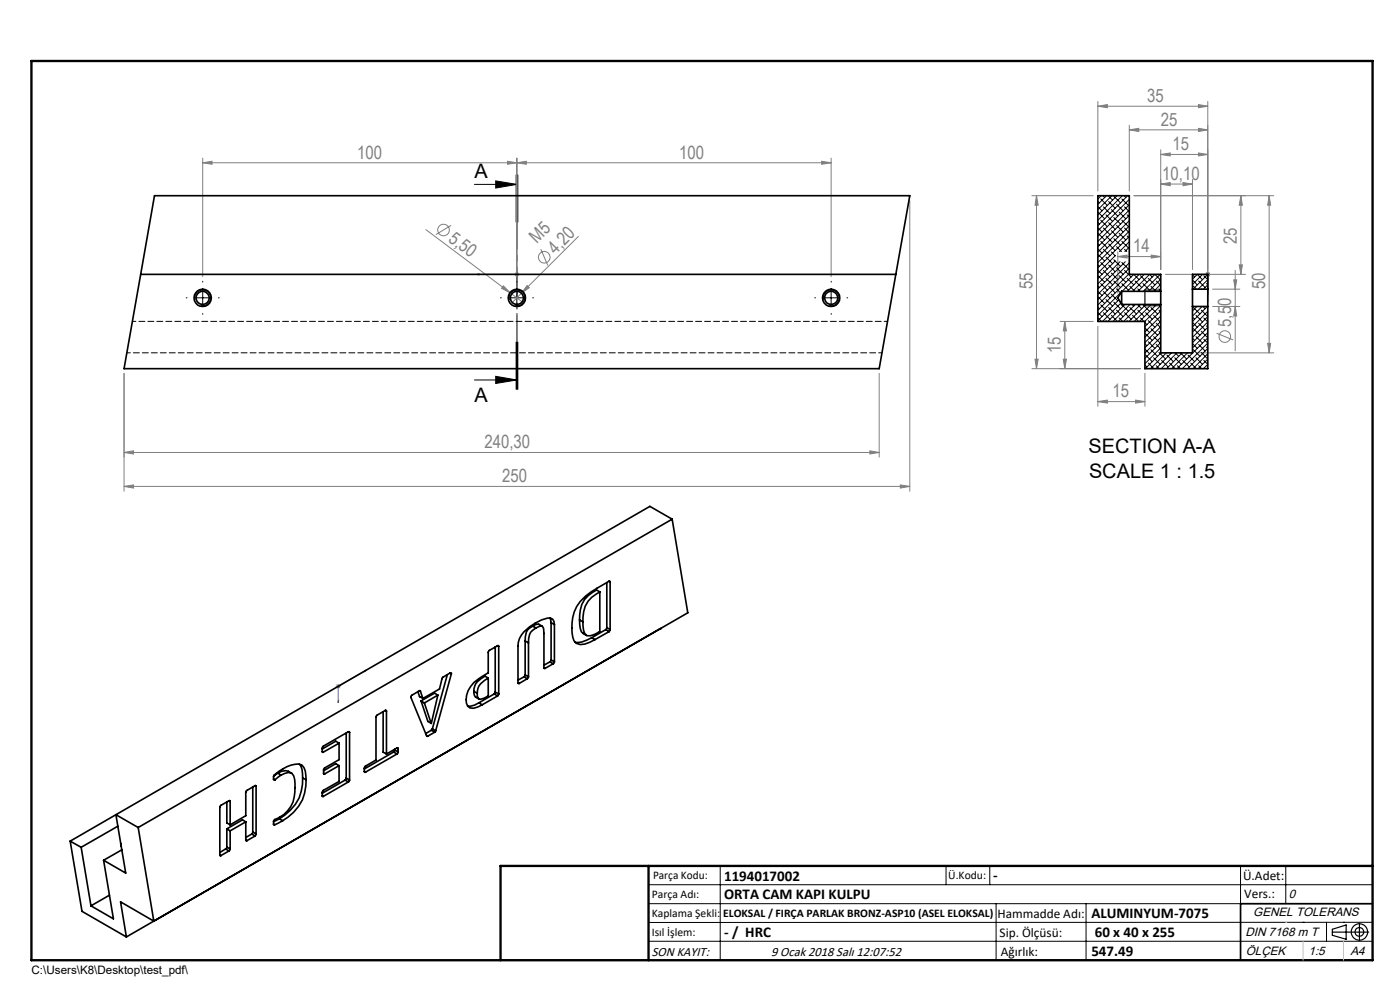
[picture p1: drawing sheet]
<svg xmlns="http://www.w3.org/2000/svg" width="297mm" height="210mm" viewBox="0 0 297 210" stroke-linecap="round" stroke-linejoin="round" font-family="sans-serif">
<g fill="none" stroke="#808080" stroke-width=".21">
<path d="M43 34.5l2-.3v.6zM43 33.5v25.2M43 34.5h133.3M107.7 34.2l1.9 .3-1.9 .3zM109.6 34.5l2.1-.3v.6zM109.6 33.5v25.2M174.3 34.2l2 .3-2 .3zM176.3 33.5v25.2M232.9 22.5l2-.3v.7zM232.9 21.5v19M232.9 22.5h23.3M239.6 27.5l2-.3v.7z"/>
<path d="M239.6 26.6v13.9M239.6 27.5h16.6M246.2 32.8l2-.4v.7zM246.2 31.8v25.4M246.2 32.8h10M246.2 39l2-.3v.7zM246.2 39h6.8M251 38.7l2 .3-2 .4zM253 38.1v19.1M254.2 27.2l2 .3-2 .4zM254.2 32.4l2 .4-2 .3zM254.2 22.2l2 .3-2 .4z"/>
<path d="M256.2 21.5v42.5M90.3 48.7l17.9 13.4M95.7 47.8l-3.2 2M109.1 58.2h1M109.3 57.8l.7 .8M110 57.8l-.7 .8M114.7 52.8l1.5 3.5M122.7 50.2l-12.1 12M193 42.5v61.7M218.9 41.5h13M219.9 41.5l.3 2h-.6zM219.9 41.5v36.7"/>
<path d="M237.1 54.4l2-.3v.6zM237.1 53.4v8.8M237.1 54.4h9.1M240.6 41.5h29.6M244.2 54.1l2 .3-2 .3zM247.2 58.2h17M255.9 57.8l.7 .8M256.6 57.8l-.7 .8M261.7 59.4h.7l-.4 1.9zM262 57.4v17M262.9 56.2h.7l-.4 2zM263.2 41.5l.4 2h-.7z"/>
<path d="M263.2 41.5v16.7M269.2 41.5l.4 2h-.7zM269.2 41.5v33.4M26.3 79.2v25M106.8 60.6l1.4 1.5-1.8-.9zM108.2 62.1l2.9 2.2M110.6 62.2l-1.9 2M111.8 60.6l.5 .4-1.7 1.2zM186.5 79.2v17.8M218.9 78.2h23M219.6 76.2h.6l-.3 2zM224.9 68.2h7"/>
<path d="M225.6 76.2h.6l-.3 2zM225.9 68.2l.3 2h-.6zM225.9 68.2v10M232.9 69.2v17M242.9 79.2v7M254 74.9h16.2M257.2 61.3h5.8M257.2 65h5.8M258.1 70.7l3.5 1.4M262 65l.4 2h-.7zM268.9 72.8h.7l-.4 2.1zM26.3 96l2-.4v.7z"/>
<path d="M26.3 96h160.2M184.5 95.6l2 .4-2 .3zM232.9 85.2l2-.3v.6zM232.9 85.2h10M240.9 84.9l2 .3-2 .3zM26.3 103.2l2-.3v.6zM26.3 103.2h166.7M191 102.9l2 .3-2 .3zM71.2 145.6h1M71.4 145.2l.7 .7M71.8 145.1v1M72.1 145.2l-.7 .7"/>
<circle cx="94.1" cy="48.8" r="1.23"/>
<circle cx="115.5" cy="54.6" r="1.23"/>
<circle cx="259.8" cy="71.4" r="1.24"/>
</g>
<g fill="none" stroke="#000" stroke-width=".21">
<path d="M100.6 39.1h9M105.2 38.4l4.4 .7-4.4 .8zM109.5 37.1v10M109.7 37.1v10M109.9 37.1v10M41.3 63.2h3.4M41.4 63.6a1.67 1.67 0 0 1 1.4-2.1 1.67 1.67 0 0 1 1.9 1.8 1.67 1.67 0 0 1-2.2 1.5M43 61.5v3.4M105.2 79.8l4.4 .8-4.4 .7zM108 63.2h3.3M108.1 63.6a1.67 1.67 0 0 1 1.4-2.1 1.67 1.67 0 0 1 1.8 1.8 1.67 1.67 0 0 1-2.1 1.5M109.5 72.6v10"/>
<path d="M109.6 61.5v3.4M109.7 72.6v10M109.9 72.6v10zM174.7 63.2h3.3M174.7 63.6a1.68 1.68 0 0 1 1.4-2.1 1.68 1.68 0 0 1 1.9 1.8 1.68 1.68 0 0 1-2.1 1.5M176.3 61.5v3.4M242.9 61.5h3.3M242.9 64.9h3.3M100.6 80.6h9M137.6 187.7h153.6M137.6 191.7h153.6M137.6 199.7h153.6"/>
<path d="M152.8 183.7v20M200.7 183.7v4M210 183.7v4M211.3 191.7v12M230.4 191.7v12M263.2 183.7v20M272.8 183.7v8M276.4 195.6h.1M281.4 195.6v4.1M285 195.6h.1M291.2 195.6l-153.6 .1"/>
</g>
<g fill="none" stroke="#000" stroke-width=".25">
<path d="M242.9 61.5v3.4M282.6 197.7h7.8M282.6 197.1l3-.9v3l-3-.8zM288.4 195.8v3.8M106.2 203.7h185"/>
<circle cx="288.4" cy="197.7" r="1.74"/>
<circle cx="288.4" cy="197.7" r=".93"/>
</g>
<path d="M101.2 58.2l.4-.1v.2zM101.2 58.2h8.4v4.2M256.2 58.1v.2zM256.2 58.2h.1M256.2 58.2v4.2M109.5 62h.2l-.1 .4zM256.2 62.4v-.4v.4M71.7 148.8l.1-.1v.3zM77.4 142.2l.3-.1-.3 .3zM77.7 142.1l-5.9 3.5v3.4" fill="none" stroke="#00f" stroke-width=".21"/>
<path d="M43 59.8v-.1M109.7 59.8v-.1M176.3 59.8v-.1M39.7 63.2h-.2M43 66.5v.2M46.3 63.2h.2M106.3 63.2h-.1M109.7 66.5v.2M113 63.2h.2M173 63.2h-.2M176.3 66.5v.2M179.7 63.2h.1" fill="none" stroke="#000" stroke-width=".21" stroke-dasharray="15.2 1.3 1.3 1.3"/>
<path d="M109.7 37.1v45.5" fill="none" stroke="#000" stroke-width=".21" stroke-dasharray="6.3 1.3 1.3 1.3" stroke-dashoffset=".8"/>
<path d="M291.2 191.7h-28v12" fill="none" stroke="#000" stroke-width=".35"/>
<path d="M6.7 12.9h284.5v190.8h-284.5zM137.6 183.7v20M291.2 183.7h-185v20" fill="none" stroke="#000" stroke-width=".5"/>
<path d="M276.4 199.7v4M285 199.7v4" fill="none" stroke="#c0c0c0" stroke-width=".21"/>
<path d="M272.8 195.6h.1" fill="none" stroke="#c0c0c0" stroke-width=".25"/>
<path d="M105.2 38.4l4.4 .7-4.4 .8zM105.2 79.8l4.4 .8-4.4 .7z" fill="#000"/>
<g fill="#00f">
<path d="M109.5 62l.1 .4 .1-.4zM101.2 58.2l.4 .1v-.2z"/>
<path d="M256.2 62v.4zM256.2 58.1v.2zM256.2 62v.4zM256.2 58.1v.2zM71.7 148.8l.1-.1v.3zM77.4 142.2l.3-.1-.3 .3z"/>
</g>
<g fill="#808080">
<path d="M106.8 60.6l1.4 1.5-1.8-.9z"/>
<path d="M111.8 60.6l.5 .4-1.7 1.2z"/>
<path d="M26.3 103.2l2-.3v.6zM191 102.9l2 .3-2 .3z"/>
<path d="M246.2 32.8l2-.4v.7zM254.2 32.4l2 .4-2 .3z"/>
<path d="M232.9 22.5l2-.3v.7zM254.2 22.2l2 .3-2 .4zM246.2 39l2-.3v.7zM251 38.7l2 .3-2 .4z"/>
<path d="M239.6 27.5l2-.3v.7zM254.2 27.2l2 .3-2 .4z"/>
<path d="M237.1 54.4l2-.3v.6zM244.2 54.1l2 .3-2 .3z"/>
<path d="M26.3 96l2-.4v.7zM184.5 95.6l2 .4-2 .3z"/>
<path d="M43 34.5l2-.3v.6zM107.7 34.2l1.9 .3-1.9 .3zM109.6 34.5l2.1-.3v.6zM174.3 34.2l2 .3-2 .3z"/>
<path d="M240.9 84.9l2 .3-2 .3zM232.9 85.2l2-.3v.6z"/>
<path d="M225.6 76.2h.6l-.3 2zM225.9 68.2l.3 2h-.6zM219.6 76.2h.6l-.3 2zM219.9 41.5l.3 2h-.6zM268.9 72.8h.7l-.4 2.1zM269.2 41.5l.4 2h-.7z"/>
<path d="M261.7 59.4h.7l-.4 1.9zM262 65l.4 2h-.7z"/>
<path d="M263.2 41.5l.4 2h-.7zM262.9 56.2h.7l-.4 2z"/>
</g>
<g fill="none" stroke="#000" stroke-width=".35">
<path d="M29.8 58.2h160.2M29.8 58.2l-3.5 20h160.2l3.5-20M29.8 58.2l3-16.7h160.2l-3 16.7M237.9 61.8v2.8M237.9 61.8h8.3M237.9 61.8l-.8 1.4 .8 1.4M237.9 64.6h8.3M246.2 61.8v2.8M246.2 61.8v-3.6h-6.6v-16.7h-6.7v26.7h10v10h13.3v-13.2M246.2 64.6v10.3h6.8v-9.9M253 61.3v3.7M253 61.3v-3.1h3.2v3.1"/>
<path d="M253 65h3.2M253 61.3h3.2M256.2 61.3v3.7M142.6 110.1l-4.7-2.7-113.3 65.4M142.6 110.1l-113.3 65.4M142.6 110.1l3.3 19.9-119.1 68.7M105.1 137.2v9.6M105.6 137l-2 1.2v4.5a10 10 0 0 0-4.3 3.8 3.7 3.7 0 0 0-.1 3.3l.5 .4h.8l1.8-.7M105.6 137l.1-.1 .1 .2M105.6 137l.2 .1M105.8 137.1v10.1M111.4 136v7.1"/>
<path d="M111.4 136l.7 .4M112.1 136.4v7.2M113 132.8a2.73 2.73 0 0 0-1.6 3.2M113 132.8l.7 .4M113.7 133.2a2.82 2.82 0 0 0-1.6 3.2M113.7 133.2a1.09 1.09 0 0 1 1.5-.2l.2 1.4v7.3M114.3 132.5a1.42 1.42 0 0 0-1.3 .3M114.3 132.4l.7 .4M116.6 131.1l.3 1M116.9 140l-.2 .4M116.9 132.1v7.9M116.9 132.1l.7 .4"/>
<path d="M116.9 140l.7 .4M117.6 132.5l-.1-.7-.3-.5-.5-.2a9.2 9.2 0 0 0-6.5 4.3l-.3 1.6v7.8M117.6 132.5v7.9M122.9 131.5a3.4 3.4 0 0 0 .8 2.9M122.9 131.5l.7 .4M123.7 134.4l.7 .4M125.5 135.3a4.6 4.6 0 0 1-3.5 .9M125.5 135.3l.7 .4M127.2 125.5l-.7-.3a6 6 0 0 0-3.6 6.3M127.2 125.5v8.5a4.6 4.6 0 0 1-2.7 .9 3.4 3.4 0 0 1-.9-3M127.2 125.5a6.1 6.1 0 0 0-3.6 6.4M128.5 133.6l-3 1.7"/>
<path d="M128.5 133.6l.7 .4M128.7 133.1l-.2 .5M128.7 123.6v9.5M128.7 133.1l.7 .5M129.2 123.3a17.2 17.2 0 0 0-6.9 5.3 9.8 9.8 0 0 0-.6 7.3l.5 .5a4.2 4.2 0 0 0 4-.7M129.2 123.3l.2 .1M129.2 134l-3 1.7M129.4 133.6l-.2 .4M129.4 123.4v10.2M140.1 133.3h.1M68.4 159.4l.2 .2M71.9 157.6v3.5l-3 1.8-.2 .3v.8"/>
<path d="M71.9 157.6l-3.3 2M71.9 157.6l-.7-.4-2.8 1.7M73.4 155.5v9.6M73.9 155.2l.3 .2M73.9 155.2l-5.3 3.1-.2 .3v.8M74.2 155.4v10.1M81.3 151v8.6l.7 .3M81.7 150.7l.3 .1M81.7 150.7l-1.7 1-.2 .4v9.1l-2.4 1.4-.1 1M82 150.8v9.1M83.5 159.5l-6.2 3.6M83.5 159.5l.7 .4"/>
<path d="M83.7 159.1l-.2 .4M83.7 158.9v.2M83.7 159.1l.8 .4M84.2 158.7l.3 .1M84.2 159.9l-6.7 3.9M84.2 158.7l-2.2 1.2M84.5 159.5l-.3 .4M84.5 158.8v.7M88.7 146.7l.3 1.1 .7 .4M89 146.5l.2 .1M89.2 146.6l-.2-.1-1.7 1-.1 .4 3.3 8.2 .2 .1M89.2 146.6l.5 1.6"/>
<path d="M89.3 148.7l1.5 4.3 .7 .4M89.3 148.7l.7 .4M90 149.1l1.5 4.3M90.5 156l.2 .2M91.5 154.9l-1.2 .7M91.5 153.4h.1M91.5 154.9l.7 .4M91.7 154.6l-.2 .3M91.7 154.6l.7 .4M92.2 155.3l-1.5 .9M92.4 155l-.2 .3M92.9 147.5l-.7-.5-2.9 1.7"/>
<path d="M92.9 147.5l-2.9 1.6M92.9 147.5l-1.4 5.9M94.9 143.1l-3.2 11.5M95.4 142.8l.3 .2M95.7 143v-.2l-.2-.1-1.6 1-.7 2.4-3.5 2.1M95.7 143l-3.3 12M100.5 146.6a1.21 1.21 0 0 0 .4 1.2l.7 .5M100.5 146.6l.7 .5M101.6 149.1l-.9 .5-.9 .2h-.6M101.6 149.1l.7 .4M103.6 143.8l-.7-.4a3.7 3.7 0 0 0-2.4 2.7v.5M103.6 143.8v3.8l-1.7 .7a.96 .96 0 0 1-.7-1.2"/>
<path d="M103.6 143.8a3.7 3.7 0 0 0-2.3 2.8l-.1 .5M104.8 147.2l-3.2 1.9M104.8 147.2l.8 .4M105.1 146.8l-.3 .4M105.1 146.8l.7 .4M105.6 147.6l-3.3 1.9M105.8 147.2l-.2 .4M109.9 144.8l.2 .2M111.2 143.6l-1.3 .7M111.2 143.6l.7 .4M111.4 143.1l-.2 .5M111.4 143.1l.7 .5"/>
<path d="M111.9 144l-1.8 1M112.1 143.6l-.2 .4M115.4 141.7l.2 .1M116.7 140.4l-1.3 .7M116.7 140.4l.7 .4M117.4 140.8l-1.8 1M117.6 140.4l-.2 .4M14.9 178.4l2.3 1.3M14.9 178.4l2.5 14.9 9.4 5.4M17.2 179.7l2.1 12.4M24.6 172.8l4.7 2.7M24.6 172.8l2.1 12.4-4.7-2.7"/>
<path d="M24.6 172.8l-9.7 5.6M25 175.3l-7.8 4.4M25.6 178.9l.1 .6M29.3 175.5l3.3 19.9-7-4.1 1.2 7.4M48.1 179.7l-.2 .4M48.1 170.1v4.4l.7 .5M48.1 175.8v3.9M48.1 175.8l.7 .4M48.1 179.7l.7 .4M48.6 169.9l.2-.1v.2M48.6 169.9l-1.8 .9-.2 .3v10.3M48.6 169.9l.2 .1"/>
<path d="M48.8 170v5M48.8 176.2v3.9M52.1 178.2l.3 .1M52.1 174.3v3.9M52.1 174.3l-3.3 1.9M52.1 174.3l-.7-.4-3.3 1.9M53.4 176.9l-1.3 .8M53.4 176.9l.7 .4M53.6 176.5l-.2 .4M53.6 166.9v9.6M53.6 176.5l.7 .4M54.1 166.6l-1.8 1.1-.2 .2v5.1l-3.3 2"/>
<path d="M54.1 166.6l.2 .2M54.1 177.3l-1.7 1M54.3 176.9l-.2 .4M54.3 166.8v10.1M58 174.8l.2 .2M58 165.2l.3 .2M58.3 165.4h-.3l.1-.9a8.5 8.5 0 0 1 5.2-2.4 2.1 2.1 0 0 1 1.6 2.4v.9M58.9 164a2.26 2.26 0 0 1 3 0M58.9 164l-.8 .6M58.9 164l.7 .4M59.3 173.7l-1.2 .6M59.3 173.7l.7 .4"/>
<path d="M59.6 164.4l1.6-.5 .7 .1a4.1 4.1 0 0 1 .7 3.1 6.8 6.8 0 0 1-4.5 6.9l-.1 .8M59.6 164.4l-1.3 1M60 174.1l-1.8 .9M63.5 162.1a3.9 3.9 0 0 1 .7 2.9M64.2 165a9.1 9.1 0 0 1-4.9 8.7M64.2 165l.7 .4M64.9 165.4a9.2 9.2 0 0 1-4.9 8.7M68.4 168.8l.2 .1M68.7 164v.2h.2M68.7 164l.2 .2M71.9 162.4v3.4l-3.3 1.9-.2 .3v.8M71.9 162.4l-3 1.8"/>
<path d="M71.9 162.4l-.7-.4-2.5 1.5M73.2 165.5l-4.8 2.8M73.2 165.5l.7 .4M73.4 165.1l-.2 .4M73.4 165.1l.8 .4M73.9 165.9l-5.3 3M74.2 165.5l-.3 .4M77.3 163.6l.1 .2h.1M77.3 163.6l.2 .2M22 182.5l2.1 12.4-4.8-2.8M23.2 189.9l-3.9 2.2M25.9 180.3l-3.9 2.2"/>
<path d="M46.6 181.4l.1 .1h.1M46.6 181.4l.2 .1M47.9 180.1l-1.3 .7M47.9 180.1l.7 .4M48.6 180.5l-1.8 1M48.8 180.1l-.2 .4"/>
<circle cx="43" cy="63.2" r="1.4"/>
<circle cx="43" cy="63.2" r="1.85"/>
<circle cx="109.6" cy="63.2" r="1.4"/>
<circle cx="109.6" cy="63.2" r="1.84"/>
<circle cx="176.3" cy="63.2" r="1.4"/>
<circle cx="176.3" cy="63.2" r="1.84"/>
</g>
<path d="M26.9 74.8h160.2M28.1 68.2h160.2" fill="none" stroke="#000" stroke-width=".21" stroke-dasharray="1.3 .6" stroke-dashoffset=".5"/>
<g fill="none" stroke="#000" stroke-width=".21">
<path d="M232.9 57.3l.9 .9M232.9 56.2l.3 .3M232.9 52.8l.9 .9M232.9 51.7l.3 .3M232.9 48.3l.9 .9M232.9 47.2l.3 .3M232.9 43.8l.9 .9M232.9 42.7l.3 .3M232.9 58.5l1.5 1.4M232.9 54l1.5 1.4M232.9 49.5l1.5 1.4M232.9 45l1.5 1.4"/>
<path d="M233.5 55.7l1.4 1.4M233.5 51.2l1.4 1.4M233.5 46.7l1.4 1.4M233.5 42.2l1.4 1.4M233.6 41.5l-.7 .7M234 41.5l.4 .4M234.1 57.4l1.4 1.4M234.1 52.9l1.4 1.3M234.1 48.4l1.4 1.4M234.1 43.9l1.4 1.4M234.6 59l1.4 1.4M234.6 54.5l1.4 1.4"/>
<path d="M234.6 50.1l1.4 1.4M234.6 45.6l1.4 1.4M234.7 41.5l-1.8 1.8M235.1 41.5l.9 1M235.2 56.2l1.4 1.4M235.2 51.7l1.4 1.5M235.2 47.2l1.4 1.4M235.2 42.7l1.4 1.5M235.8 57.9l1.3 1.4M235.8 53.4l.8 .9M235.8 48.9l1.3 1.4M235.8 44.4l1.3 1.5"/>
<path d="M235.9 41.5l-3 3M236.3 41.6l1.4 1.4M236.3 59.6l1.4 1.4M236.3 55.1l.3 .3M236.3 50.6l1.4 1.4M236.3 46.1l1.4 1.4M236.6 54.2l-3.7 3.8M236.6 55.3l-3.7 3.8M236.7 55.5l1 1M236.9 43.3l1.4 1.4M236.9 56.8l1.4 1.4M236.9 52.3l1 1.1"/>
<path d="M236.9 47.8l1.4 1.4M237 41.5l-4.1 4.1M237.4 45l1.4 1.4M237.4 58.5l1.4 1.4M237.4 49.5l1.4 1.4M237.6 55.5l-4.7 4.7M238 42.2l1.4 1.4M238 55.7l1.4 1.4M238 51.2l1.4 1.4M238 46.7l1.4 1.4M238.1 41.5l-5.2 5.2M238.4 41.5l.4 .4"/>
<path d="M238.5 43.9l1.1 1M238.5 57.4l1.5 1.4M238.5 52.9l.5 .5M238.5 48.4l1.1 1M238.7 55.5l-5.8 5.8M239.1 45.6l.5 .4M239.1 59l1.4 1.4M239.1 50.1l.4 .3M239.2 41.5l-6.3 6.4M239.5 50.2l-6.6 6.6M239.5 52.5l-.9 .9M239.5 51.4l-2 2"/>
<path d="M239.6 42.3l-6.7 6.7M239.6 43.4l-6.7 6.7M239.6 44.5l-6.7 6.7M239.6 45.7l-6.7 6.6M239.6 46.8l-6.7 6.7M239.6 47.9l-6.7 6.7M239.6 49l-6.7 6.7M239.6 55.8l-6.7 6.6M239.6 56.9l-6.7 6.7M239.6 58l-6.7 6.7M240.8 59.6l1.4 1.4M241.7 59.3l-1.2-1.1-7.6 7.6"/>
<path d="M241.7 58.2l-3.6 3.6M241.9 58.5l1.4 1.4M242.7 58.2h.1M242.7 58.2l-3.6 3.6M243.6 59l1.4 1.4M244.4 58.8l-.5-.6-3.6 3.6M245.3 59.6l.9 .9M246.1 59.3l-1.1-1.1-3.6 3.6M246.1 58.2l-3.6 3.6M246.2 59.2l-2.5 2.6M253 59.2l1-1 1.1 1.1M253 59.4l1 1"/>
<path d="M253 58.3l.4 .5M254.3 59.6l1.4 1.4M255.1 58.2l-2.1 2.2M255.4 58.5l.8 .8-2 2M256.2 58.2l-3.1 3.1M232.9 66.3l.9 .9M232.9 65.1l.3 .4M232.9 61.8l.9 .9M232.9 60.7l.3 .3M232.9 67.4l.8 .8M232.9 63l1.5 1.4M233.5 64.7l1.4 1.3"/>
<path d="M233.5 60.1l1.4 1.5M234.1 66.3l1.4 1.4M234.1 61.8l1.4 1.4M234.6 68l.2 .2M234.6 63.5l1.4 1.4M235.2 65.2l1.4 1.4M235.2 60.7l1.4 1.4M235.8 66.9l1.2 1.3M235.8 62.4l1.3 1.4M236.3 64.1l1.4 1.4M236.9 65.8l1.4 1.4M236.9 61.3l.8 .9"/>
<path d="M237.3 63.6l-4.4 4.4M237.4 67.4l.8 .8M237.8 64.3l-3.9 3.9M237.8 62l-4.9 4.9M238 64.7l1.4 1.3M238 60.1l1.4 1.5M238.5 66.3l1.5 1.4M238.6 64.6l-3.6 3.6M239.1 68l.2 .2M239.7 65.2l1.4 1.4M239.7 60.7l1 1.1M239.7 64.6l-3.6 3.6"/>
<path d="M240.2 64.6l.3 .3M240.2 66.9l1.3 1.3M240.8 64.6l-3.6 3.6M241.3 64.6l.9 .9M241.4 65.8l1.3 1.4M241.4 61.3l.5 .5M241.9 67.4l.8 .8M242 64.6l-3.6 3.6M242.5 64.7l1.4 1.3M242.5 60.1l1.4 1.5M242.9 77.4l.4 .4M242.9 74l1 1"/>
<path d="M242.9 72.9l.4 .4M242.9 69.6l1 .9M242.9 68.4l.4 .5M243 75.3l1.4 1.4M243 70.8l1.4 1.4M243 66.3l1.4 1.4M243.1 64.6l-3.6 3.6M243.6 77l1.2 1.2M243.6 72.5l1.4 1.4M243.6 68l1.4 1.4M244.2 74.2l1.4 1.4M244.2 69.7l1.4 1.4"/>
<path d="M244.2 65.2l1.4 1.4M244.2 60.7l1.1 1.1M244.2 64.6l-3.6 3.6M244.7 64.6l.3 .3M244.7 75.9l1.4 1.4M244.7 71.4l1.4 1.4M244.7 66.9l1.4 1.4M245.3 77.6l.6 .6M245.3 73.1l.9 .9M245.3 68.6l.9 .9M245.4 64.6l-3.6 3.6M245.8 64.6l.4 .4"/>
<path d="M245.9 74.7l1.4 1.5M245.9 70.3l.3 .4M245.9 65.8l.3 .3M245.9 61.3l.3 .4M246.2 68.2l-3.3 3.3M246.2 60.3l-1.4 1.5M246.2 61.4l-.3 .4M246.2 64.8l-3.3 3.4M246.2 66l-3.3 3.3M246.2 67.1l-3.3 3.3M246.2 69.3l-3.3 3.4M246.2 70.4l-3.3 3.4"/>
<path d="M246.2 71.6l-3.3 3.3M246.2 72.7l-3.3 3.3M246.2 73.8l-3.3 3.3M246.3 74.9l-3.3 3.3M246.4 76.4l1.4 1.4M247 78.1l.1 .1M247.4 74.9l-3.3 3.3M247.5 75.3l1.4 1.4M248.1 77l1.2 1.2M248.2 74.9l.2 .1M248.5 74.9l-3.3 3.3M249.2 75.9l1.4 1.4"/>
<path d="M249.3 74.9l.7 .7M249.7 74.9l-3.4 3.3M249.8 77.6l.6 .6M250.4 74.9l1.3 1.3M250.8 74.9l-3.3 3.3M250.9 76.4l1.4 1.4M251.5 78.1v.1M251.9 74.9l-3.3 3.3M252 75.3l1.4 1.4M252.6 77l1.2 1.2M252.7 74.9l.2 .1M253 72.9l1 1"/>
<path d="M253 71.7l.4 .5M253 68.4l1 1M253 67.3l.4 .4M253.2 60.7l.6 .6M253.2 74.2l1.4 1.4M253.2 69.7l1.4 1.4M253.2 65.2l1.4 1.4M253.7 75.9l1.4 1.4M253.7 71.4l1.4 1.4M253.7 66.9l1.4 1.4M253.9 65l-.9 1M254.3 77.6l.6 .6"/>
<path d="M254.3 73.1l1.4 1.4M254.3 68.6l1.4 1.4M254.8 61.3h.1M254.8 65.8l1.4 1.4-3.2 3.2M254.8 70.3l1.4 1.4-6.5 6.5M254.8 74.7l1.4 1.5-2 2M255 65l-2 2.1M255.2 65l.5 .5M255.4 67.4l.8 .9-3.2 3.3M255.4 72l.8 .8-5.4 5.4M255.4 76.4l.8 .9-.9 .9M255.9 60.1l.3 .3-.9 .9"/>
<path d="M255.9 69.1l.3 .3-3.2 3.3M255.9 73.6l.3 .3-4.2 4.3M255.9 78.1l.1 .1M256.1 65l-3.1 3.2M256.2 66l-3.2 3.3M256.2 70.5l-3.2 3.3M256.2 75l-3.1 3.2"/>
</g>
<g font-size="4.2">
<text x="100.7" y="37.7">A</text>
<text x="100.7" y="85.4">A</text>
<text x="230.9" y="96.1">SECTION A-A</text>
<text x="231" y="101.3">SCALE 1 : 1.5</text>
</g>
<g font-size="3.9" fill="#808080">
<text x="243.4" y="21.6">35</text>
<text x="246.3" y="26.7">25</text>
<text x="75.8" y="33.6">100</text>
<text x="144.1" y="33.6">100</text>
<text x="248.8" y="31.9">15</text>
<text x="246.6" y="38.2">10,10</text>
<text x="94.9" y="51.1" transform="rotate(37 94.9 51.1)">5,50</text>
<text x="113.9" y="51.8" transform="rotate(-45 113.9 51.8)">M5</text>
<text x="240.4" y="53.5">14</text>
<text x="262.4" y="51.8" transform="rotate(-90 262.4 51.8)">25</text>
<text x="117.9" y="54.1" transform="rotate(-45 117.9 54.1)">4,20</text>
<text x="219" y="61.4" transform="rotate(-90 219 61.4)">55</text>
<text x="268.4" y="61.4" transform="rotate(-90 268.4 61.4)">50</text>
<text x="261.2" y="69.3" transform="rotate(-90 261.2 69.3)">5,50</text>
<text x="225" y="74.9" transform="rotate(-90 225 74.9)">15</text>
<text x="236" y="84.3">15</text>
<text x="102.8" y="95.1">240,30</text>
<text x="106.5" y="102.3">250</text>
</g>
<g font-size="3.2">
<text x="153.6" y="186.8">1194017002</text>
<text x="153.6" y="190.8">ORTA CAM KAPI KULPU</text>
<text x="210.7" y="186.6">-</text>
<text x="231.5" y="194.8">ALUMINYUM-7075</text>
<text x="153.6" y="198.8">- / HRC</text>
<text x="231.5" y="202.8">547.49</text>
<text x="232.2" y="198.7">60 x 40 x 255</text>
</g>
<g font-size="2.8">
<text x="263.7" y="186.7">Ü.Adet:</text>
<text x="263.9" y="190.5">Vers.:</text>
<text x="211.6" y="194.8">Hammadde Adı:</text>
<text x="138.3" y="202.8">SON KAYIT:</text>
<text x="163.6" y="202.8">9 Ocak 2018 Salı 12:07:52</text>
<text x="212.1" y="198.7">Sip. Ölçüsü:</text>
<text x="212.3" y="202.7">Ağırlık:</text>
</g>
<g font-size="2.6">
<text x="273.4" y="190.4">0</text>
<text x="265.9" y="194.4">GENEL TOLERANS</text>
<text x="264.2" y="198.5">DIN 7168 m T</text>
<text x="264.3" y="202.6">ÖLÇEK</text>
<text x="277.6" y="202.6">1:5</text>
<text x="286.5" y="202.6">A4</text>
</g>
<g font-size="2.5">
<text x="138.3" y="190.5">Parça Adı:</text>
<text x="138.5" y="186.5">Parça Kodu:</text>
<text x="201.2" y="186.5">Ü.Kodu:</text>
<text x="138.3" y="194.5">Kaplama Şekli:</text>
<text x="153.4" y="194.5">ELOKSAL / FIRÇA PARLAK BRONZ-ASP10 (ASEL ELOKSAL)</text>
<text x="138.3" y="198.6">Isıl İşlem:</text>
<text x="6.7" y="206.7">C:\Users\K8\Desktop\test_pdf\</text>
</g>
</svg>
